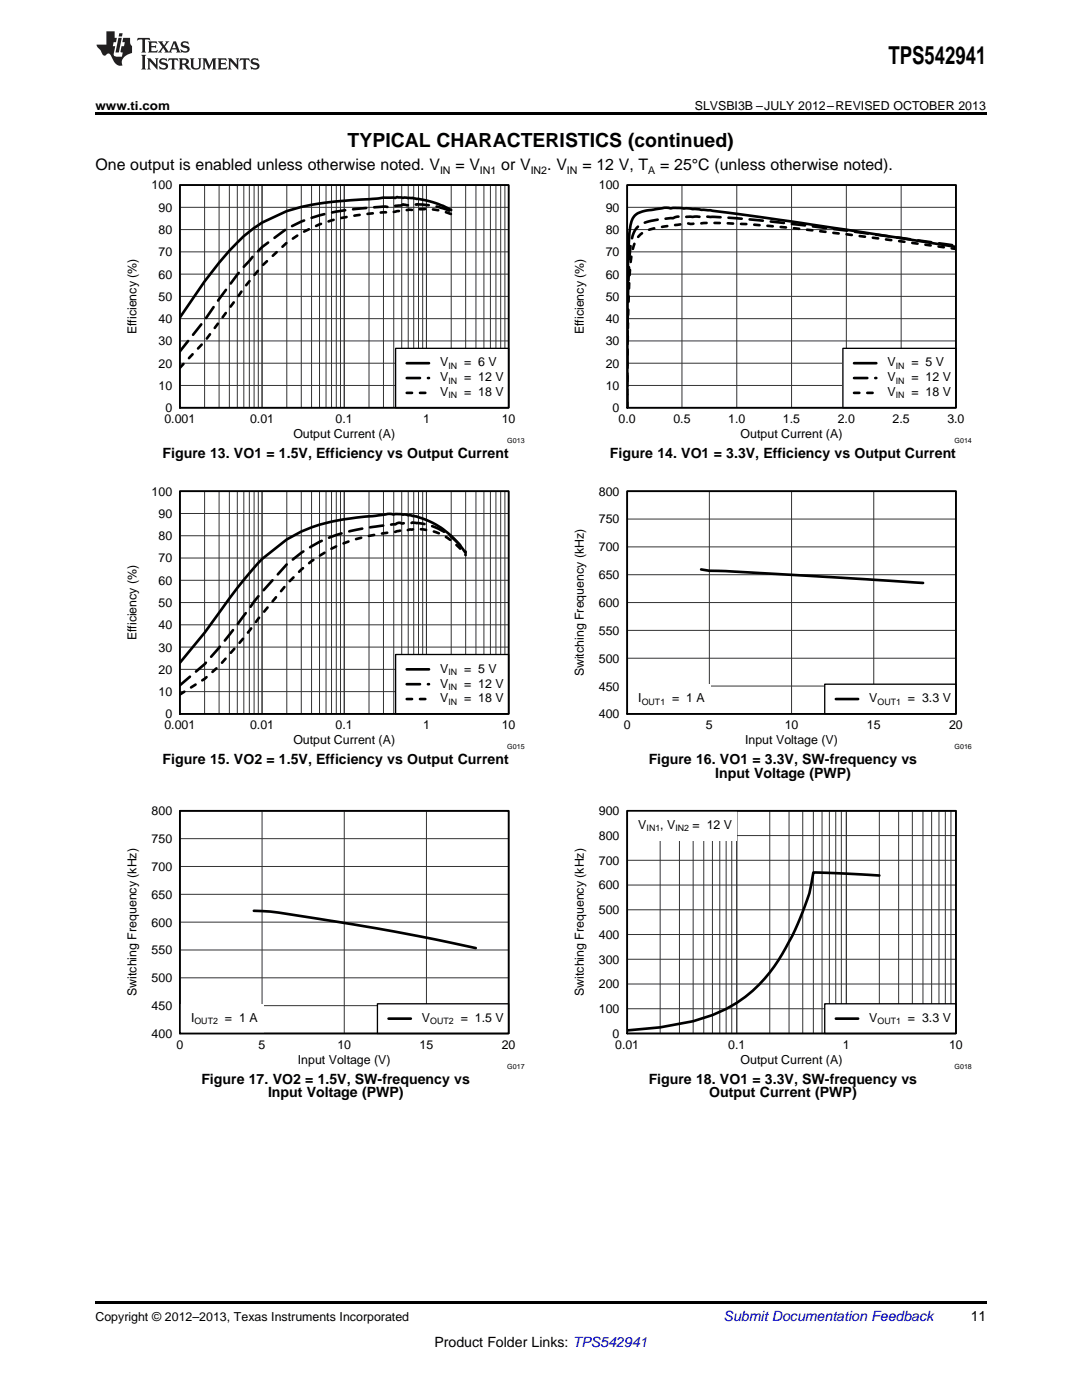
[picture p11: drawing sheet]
<svg xmlns="http://www.w3.org/2000/svg" width="216mm" height="279mm" viewBox="0 0 216 279" stroke-linecap="round" stroke-linejoin="round" font-family="sans-serif">
<path d="M19 259.7h177.8v.5h-177.8z" fill="#000"/>
<g fill="#fff">
<path d="M66.9 220.8h.3v.7h-.3z"/>
<path d="M156.1 220.8h.4v.7h-.4z"/>
</g>
<path d="M35.9 161.8h65.6v44.5h-65.6z" fill="none" stroke="#000" stroke-width=".26"/>
<path d="M35.9 161.8h65.6v44.5h-65.6zM35.9 178.5h65.6M35.9 172.9h65.6M35.9 167.4h65.6M52.3 161.8v44.5M68.7 161.8v44.5M85.1 161.8v44.5M35.9 195.1h65.6M35.9 189.6h65.6M35.9 184h65.6M35.9 200.7h65.6" fill="none" stroke="#333" stroke-width=".2"/>
<path d="M50.7 181.8a106.7 106.7 0 0 1 13.1 1.6 462.7 462.7 0 0 1 31.1 5.8" fill="none" stroke="#000" stroke-width=".53"/>
<path d="M75.3 200.3h26.2v6h-26.2z" fill="#fff"/>
<path d="M75.3 200.3h26.2v6h-26.2z" fill="none" stroke="#000" stroke-width=".26"/>
<path d="M77.5 203.3h4.5" fill="none" stroke="#000" stroke-width=".53"/>
<path d="M35.9 200.3h16.6v6h-16.6z" fill="#fff"/>
<path d="M35.9 161.8h65.6v44.5h-65.6z" fill="none" stroke="#000" stroke-width=".35"/>
<path d="M125.1 161.8h65.6v44.5h-65.6z" fill="none" stroke="#000" stroke-width=".26"/>
<g fill="none" stroke="#333" stroke-width=".2">
<path d="M125.1 161.8h65.6v44.5h-65.6zM125.1 176.6h65.6M125.1 171.7h65.6M125.1 166.8h65.6M131.7 161.8v44.5M135.6 161.8v44.5M138.3 161.8v44.5M140.4 161.8v44.5M142.2 161.8v44.5M143.6 161.8v44.5M144.9 161.8v44.5M146 161.8v44.5"/>
<path d="M147 161.8v44.5M153.6 161.8v44.5M157.4 161.8v44.5M160.2 161.8v44.5M162.3 161.8v44.5M164 161.8v44.5M165.5 161.8v44.5M166.8 161.8v44.5M167.9 161.8v44.5M168.9 161.8v44.5M175.5 161.8v44.5M179.3 161.8v44.5"/>
<path d="M182 161.8v44.5M184.2 161.8v44.5M185.9 161.8v44.5M187.4 161.8v44.5M188.6 161.8v44.5M189.7 161.8v44.5M125.1 196.4h65.6M125.1 191.4h65.6M125.1 186.5h65.6M125.1 181.6h65.6M125.1 201.3h65.6"/>
</g>
<path d="M175.5 174.7l-13.2-.6a36.3 36.3 0 0 1-3.1 10.3 36.8 36.8 0 0 1-10.5 14.5 28 28 0 0 1-10.4 4.9l-6.6 1.2-6.6 .6" fill="none" stroke="#000" stroke-width=".53"/>
<path d="M164.6 200.3h26.1v6h-26.1z" fill="#fff"/>
<path d="M164.6 200.3h26.1v6h-26.1z" fill="none" stroke="#000" stroke-width=".26"/>
<path d="M166.8 203.3h4.4" fill="none" stroke="#000" stroke-width=".53"/>
<path d="M125.1 161.8h22v5.9h-22z" fill="#fff"/>
<path d="M125.1 161.8h65.6v44.5h-65.6z" fill="none" stroke="#000" stroke-width=".35"/>
<g fill="#fff">
<path d="M156.1 157h.4v.7h-.4z"/>
<path d="M66.9 154.3h.3v.7h-.3z"/>
</g>
<path d="M35.9 98h65.6v44.5h-65.6z" fill="none" stroke="#000" stroke-width=".26"/>
<g fill="none" stroke="#333" stroke-width=".2">
<path d="M35.9 98h65.6v44.5h-65.6zM40.8 98v44.5M43.7 98v44.5M45.8 98v44.5M47.4 98v44.5M48.7 98v44.5M49.8 98v44.5M50.7 98v44.5M51.5 98v44.5M52.3 98v44.5M57.2 98v44.5M60.1 98v44.5"/>
<path d="M62.2 98v44.5M63.8 98v44.5M65.1 98v44.5M66.2 98v44.5M67.1 98v44.5M67.9 98v44.5M68.7 98v44.5M73.6 98v44.5M76.5 98v44.5M78.6 98v44.5M80.2 98v44.5M81.5 98v44.5"/>
<path d="M82.6 98v44.5M83.5 98v44.5M84.3 98v44.5M85.1 98v44.5M90 98v44.5M92.9 98v44.5M95 98v44.5M96.6 98v44.5M97.9 98v44.5M99 98v44.5M99.9 98v44.5M100.7 98v44.5"/>
<path d="M35.9 115.8h65.6M35.9 111.4h65.6M35.9 106.9h65.6M35.9 102.5h65.6M35.9 138h65.6M35.9 133.6h65.6M35.9 129.1h65.6M35.9 124.7h65.6M35.9 120.3h65.6"/>
</g>
<path d="M92.9 110.4a17.1 17.1 0 0 0-10.4-7.4l-2.7-.4-1.3 .1-.7-.2-.9 .2a88.3 88.3 0 0 0-13.1 2l-3.7 1.4-2.9 1.6-4.9 3.9-4.9 5.7-6.6 9-4.9 6" fill="none" stroke="#000" stroke-width=".53"/>
<path d="M35.9 136.8l4.9-4.3a174.6 174.6 0 0 0 10.7-13.5l5.7-6.4a28.4 28.4 0 0 1 14.8-7.1l6.2-.8a1.69 1.69 0 0 0 1.3-.4l.9 .2 .5-.1a13.2 13.2 0 0 1 12 5.7" fill="none" stroke="#000" stroke-width=".53" stroke-dasharray="2.6 1.6"/>
<path d="M35.9 138.6l4.9-3.1 2.9-2.6 5-5.6 2.8-3.8a59.6 59.6 0 0 1 10.7-11.5 31.1 31.1 0 0 1 14.7-5.6l2.3-.4a4.2 4.2 0 0 1 2.2-.2 11.5 11.5 0 0 1 11.5 5" fill="none" stroke="#000" stroke-width=".53" stroke-dasharray="1.1 1.6"/>
<path d="M78.9 130.6h22.6v11.9h-22.6z" fill="#fff"/>
<path d="M125.1 98h65.6v44.5h-65.6zM78.9 130.6h22.6v11.9h-22.6z" fill="none" stroke="#000" stroke-width=".26"/>
<path d="M139.9 113.6l1.6 .3 16.4 .8 26.3 1.6M81.2 133.6h4.4" fill="none" stroke="#000" stroke-width=".53"/>
<path d="M81.2 136.5h4.4" fill="none" stroke="#000" stroke-width=".53" stroke-dasharray="2.6 1.6"/>
<path d="M81.2 139.5h4.4" fill="none" stroke="#000" stroke-width=".53" stroke-dasharray="1.1 1.6"/>
<path d="M35.9 98h65.6v44.5h-65.6z" fill="none" stroke="#000" stroke-width=".35"/>
<path d="M125.1 98h65.6v44.5h-65.6zM141.5 98v44.5M157.9 98v44.5M174.3 98v44.5M125.1 114.7h65.6M125.1 109.1h65.6M125.1 103.6h65.6M125.1 136.9h65.6M125.1 131.4h65.6M125.1 125.8h65.6M125.1 120.3h65.6" fill="none" stroke="#333" stroke-width=".2"/>
<path d="M164.6 136.5h26.1v6h-26.1z" fill="#fff"/>
<path d="M164.6 136.5h26.1v6h-26.1z" fill="none" stroke="#000" stroke-width=".26"/>
<path d="M166.8 139.5h4.4" fill="none" stroke="#000" stroke-width=".53"/>
<path d="M125.1 136.5h16.7v6h-16.7z" fill="#fff"/>
<path d="M125.1 98h65.6v44.5h-65.6z" fill="none" stroke="#000" stroke-width=".35"/>
<g fill="#fff">
<path d="M66.9 93.2h.3v.7h-.3z"/>
<path d="M156.1 93.2h.4v.7h-.4z"/>
</g>
<path d="M35.9 36.9h65.6v44.5h-65.6z" fill="none" stroke="#000" stroke-width=".26"/>
<g fill="none" stroke="#333" stroke-width=".2">
<path d="M35.9 36.9h65.6v44.5h-65.6zM40.8 36.9v44.5M43.7 36.9v44.5M45.8 36.9v44.5M47.4 36.9v44.5M48.7 36.9v44.5M49.8 36.9v44.5M50.7 36.9v44.5M51.5 36.9v44.5M52.3 36.9v44.5M57.2 36.9v44.5M60.1 36.9v44.5"/>
<path d="M62.2 36.9v44.5M63.8 36.9v44.5M65.1 36.9v44.5M66.2 36.9v44.5M67.1 36.9v44.5M67.9 36.9v44.5M68.7 36.9v44.5M73.6 36.9v44.5M76.5 36.9v44.5M78.6 36.9v44.5M80.2 36.9v44.5M81.5 36.9v44.5"/>
<path d="M82.6 36.9v44.5M83.5 36.9v44.5M84.3 36.9v44.5M85.1 36.9v44.5M90 36.9v44.5M92.9 36.9v44.5M95 36.9v44.5M96.6 36.9v44.5M97.9 36.9v44.5M99 36.9v44.5M99.9 36.9v44.5M100.7 36.9v44.5"/>
<path d="M35.9 59.2h65.6M35.9 54.7h65.6M35.9 50.3h65.6M35.9 45.8h65.6M35.9 41.4h65.6M35.9 76.9h65.6M35.9 72.5h65.6M35.9 68h65.6M35.9 63.6h65.6"/>
</g>
<path d="M90 41.9a21.6 21.6 0 0 0-9.9-2.5l-.9-.1-.3 .2-2.4-.1-6.5 .6a57.6 57.6 0 0 0-12.8 2.1l-4.9 2.3-1.6 1.1a47.2 47.2 0 0 0-9.9 10.7l-4.9 7.2" fill="none" stroke="#000" stroke-width=".53"/>
<path d="M35.9 70.1l4.9-6.2 2.9-4.2a70.7 70.7 0 0 1 8.6-10.4l4.9-3.7a38.1 38.1 0 0 1 15.7-4.1l3.6-.3 .9 .1 2.7-.3 .3-.2 .8 .2a15.5 15.5 0 0 1 6.3 .3l2.5 .9" fill="none" stroke="#000" stroke-width=".53" stroke-dasharray="2.6 1.6"/>
<path d="M35.9 73.4l4.9-5.2 7.9-10.7 3.6-4.5 4.9-4.6a30.9 30.9 0 0 1 15.7-5.7l3.6-.3h.9l.8-.2 3.9-.3a15.3 15.3 0 0 1 7.9 .8" fill="none" stroke="#000" stroke-width=".53" stroke-dasharray="1.1 1.6"/>
<path d="M78.9 69.5h22.6v11.9h-22.6z" fill="#fff"/>
<path d="M125.1 36.9h65.6v44.5h-65.6zM78.9 69.5h22.6v11.9h-22.6z" fill="none" stroke="#000" stroke-width=".26"/>
<path d="M190.7 49.3l-30.6-4.8a346.4 346.4 0 0 0-21.4-2.8l-3.5-.2a24.3 24.3 0 0 0-7.9 1l-.6 .5a3.5 3.5 0 0 0-.9 2 196.8 196.8 0 0 0-.6 20.2l-.1 16.2M81.2 72.5h4.4" fill="none" stroke="#000" stroke-width=".53"/>
<path d="M81.2 75.4h4.4M125.1 81.4l.2-23.5a60.3 60.3 0 0 1 .7-10 4.2 4.2 0 0 1 4-3.8l4.3-.5a1.84 1.84 0 0 1 1.7-.2l1.8-.2a157.8 157.8 0 0 1 22.3 1.7l30.6 4.1" fill="none" stroke="#000" stroke-width=".53" stroke-dasharray="2.6 1.6"/>
<path d="M81.2 78.4h4.4M125.1 81.4l.2-19a78.5 78.5 0 0 1 .9-12.6 4.9 4.9 0 0 1 4.6-4.3l3.9-.6a9.6 9.6 0 0 1 3.5-.2l1.7-.1a161.5 161.5 0 0 1 24.6 1.6l26.2 3.5" fill="none" stroke="#000" stroke-width=".53" stroke-dasharray="1.1 1.6"/>
<path d="M35.9 36.9h65.6v44.5h-65.6z" fill="none" stroke="#000" stroke-width=".35"/>
<g fill="none" stroke="#333" stroke-width=".2">
<path d="M125.1 36.9h65.6v44.5h-65.6zM136.1 36.9v44.5M147 36.9v44.5M157.9 36.9v44.5M168.9 36.9v44.5M179.8 36.9v44.5M125.1 59.2h65.6M125.1 54.7h65.6M125.1 50.3h65.6M125.1 45.8h65.6M125.1 41.4h65.6M125.1 76.9h65.6"/>
<path d="M125.1 72.5h65.6M125.1 68h65.6M125.1 63.6h65.6"/>
</g>
<path d="M168.2 69.5h22.5v11.9h-22.5z" fill="#fff"/>
<path d="M168.2 69.5h22.5v11.9h-22.5z" fill="none" stroke="#000" stroke-width=".26"/>
<path d="M170.4 72.5h4.5" fill="none" stroke="#000" stroke-width=".53"/>
<path d="M170.4 75.4h4.5" fill="none" stroke="#000" stroke-width=".53" stroke-dasharray="2.6 1.6"/>
<path d="M170.4 78.4h4.5" fill="none" stroke="#000" stroke-width=".53" stroke-dasharray="1.1 1.6"/>
<path d="M125.1 36.9h65.6v44.5h-65.6z" fill="none" stroke="#000" stroke-width=".35"/>
<path d="M19 22.5h177.8v.5h-177.8z" fill="#000"/>
<g fill="#231f20">
<path d="M27.5 7.6l-.1 .5 .4-.2h.6v.1v2.1l-.2 .4h1l-.3-.4v-2.1l.1-.1h.5l.5 .2-.2-.5zM29.5 8.3l.2 .3v1.5l-.2 .4h1.8l.2-.6a1.04 1.04 0 0 1-1.3 .2v-.7h.6l.3 .2v-.6l-.3 .2h-.6v-.6l.8-.1 .4 .3-.2-.5zM31.5 8.3l.9 1.1-.9 1.1h.8l-.2-.2 .5-.7 .4 .7-.2 .2h1.5l-.1-.2 .1-.4h.9l.1 .4-.2 .2h1l-.3-.3-.7-1.9h-.5l-.9 2-.8-1 .9-1h-.8l.1 .3-.3 .5-.4-.6 .2-.2zM34.7 8.6l.4 1h-.7zM36.3 8.4a.63 .63 0 0 0-.2 .7 .63 .63 0 0 0 .6 .4l.6 .2 .1 .2a.75 .75 0 0 1-.7 .4 .75 .75 0 0 1-.6-.5l.1 .7 .1-.1a1.11 1.11 0 0 0 1.5-.6 1.13 1.13 0 0 0-1.2-.8l-.1-.4a1.04 1.04 0 0 1 1.2 .2l-.2-.5-.1 .1-.5-.2zM28.2 10.9l.2 .4v2.2l-.2 .4h1l-.3-.4v-2.2l.3-.4zM29.3 11.6l.3 .4v1.5l-.3 .4h.8l-.2-.4v-1.3l1.5 1.7v-1.9l.2-.4h-.7l.2 .4v.9l-1.1-1.3zM32 11.8a.62 .62 0 0 0-.2 .7 .62 .62 0 0 0 .6 .4l.6 .1 .1 .3a.76 .76 0 0 1-.7 .3 .76 .76 0 0 1-.6-.4l.1 .7 .1-.1a1.11 1.11 0 0 0 1.5-.6 1.13 1.13 0 0 0-1.2-.8l-.1-.4a1.04 1.04 0 0 1 1.2 .2l-.2-.6-.1 .1-.5-.1zM33.7 11.6l-.2 .6a.61 .61 0 0 1 .8-.3v1.6l-.2 .4h.9l-.2-.4v-1.6a.63 .63 0 0 1 .8 .3l-.2-.6zM35.6 11.6l.3 .4v1.5l-.3 .4h1l-.2-.2v-.8l.5 .2a.76 .76 0 0 0 1.2 .7l-1-1a.58 .58 0 0 0 .6-.5 .58 .58 0 0 0-.5-.6zM36.4 11.9h.1a.45 .45 0 0 1 .5 .1 .45 .45 0 0 1 .1 .5l-.7 .2zM37.9 11.6l.2 .2a2.17 2.17 0 0 0 .3 1.9 .99 .99 0 0 0 1.6-.6v-1.1l.2-.4h-.7l.2 .2a1.92 1.92 0 0 1-.2 1.8 .6 .6 0 0 1-.9-.5v-1.1l.2-.4zM40.4 11.6l.2 .4v1.5l-.2 .4h.7l-.2-.4v-1.4l.8 1.8 .8-1.8v1.4l-.2 .4h.9l-.2-.4v-1.5l.2-.4h-.8l-.6 1.5-.6-1.5zM43.4 11.6l.2 .4v1.5l-.2 .4h1.8l.2-.6a1.04 1.04 0 0 1-1.3 .1v-.6h.5l.4 .2v-.6l-.4 .2h-.5v-.7h.8l.3 .3-.1-.6zM45.5 11.6l.2 .4v1.5l-.2 .4h.7l-.2-.4v-1.3l1.5 1.7v-1.9l.2-.4h-.7l.2 .4v.9l-1.1-1.3zM47.9 11.6l-.1 .6a.61 .61 0 0 1 .8-.3v1.6l-.3 .4h1l-.3-.4 .1-1.6a.63 .63 0 0 1 .7 .3l-.1-.6zM50.2 11.8a.62 .62 0 0 0-.2 .7 .62 .62 0 0 0 .6 .4l.6 .1 .2 .3a.76 .76 0 0 1-.8 .3 .76 .76 0 0 1-.6-.4l.1 .7 .2-.1a1.11 1.11 0 0 0 1.5-.6 1.13 1.13 0 0 0-1.3-.8l-.1-.4a1.04 1.04 0 0 1 1.2 .2l-.1-.6-.2 .1-.5-.1z"/>
<path d="M21.2 6.3v2.6h-1.9l.1 .4 .7 .9a.91 .91 0 0 0 1 .8 .56 .56 0 0 1 .5-.3 .56 .56 0 0 1 .5 .3l.4 .8a1.53 1.53 0 0 0 1.9 1.2 1.54 1.54 0 0 1 1-2.1l.9-.3v-1.4a1.52 1.52 0 0 1-.3-1.6h-1.4l-.2 .8h.5l-.2 .8h-.4l-.2 1v.2l.4 .1-.2 .8a1.93 1.93 0 0 1-1.6-.3l.3-1.8h-.5l.2-.8h.4l.2-.8h-.4v-1.3zM23.6 7.6l-.6 2.9h.7l.6-2.9zM23.8 6.6l-.1 .7h.6l.2-.7z"/>
</g>
<text font-size="4.9" x="177.3" y="12.8">TPS542941</text>
<text font-size="3.9" x="69.4" y="29.3">TYPICAL CHARACTERISTICS (continued)</text>
<g font-size="3.2">
<text x="19" y="34">One output is enabled unless otherwise noted. V</text>
<text x="90.9" y="34">= V</text>
<text x="100" y="34">or V</text>
<text x="109.2" y="34">. V</text>
<text x="116.2" y="34">= 12 V, T</text>
<text x="131.7" y="34">= 25°C (unless otherwise noted).</text>
</g>
<g font-size="2.8">
<text x="32.5" y="91.4">Figure 13. VO1 = 1.5V, Efficiency vs Output Current</text>
<text x="121.7" y="91.4">Figure 14. VO1 = 3.3V, Efficiency vs Output Current</text>
<text x="32.5" y="152.5">Figure 15. VO2 = 1.5V, Efficiency vs Output Current</text>
<text x="129.4" y="152.5">Figure 16. VO1 = 3.3V, SW-frequency vs</text>
<text x="142.7" y="155.2">Input Voltage (PWP)</text>
<text x="40.2" y="216.3">Figure 17. VO2 = 1.5V, SW-frequency vs</text>
<text x="53.5" y="219">Input Voltage (PWP)</text>
<text x="129.4" y="216.3">Figure 18. VO1 = 3.3V, SW-frequency vs</text>
<text x="141.5" y="219">Output Current (PWP)</text>
<text x="193.7" y="263.6">11</text>
<text x="86.7" y="268.9">Product Folder Links: TPS542941</text>
</g>
<text font-size="2.8" fill="#0000c8" x="144.4" y="263.6">Submit Documentation Feedback</text>
<g font-size="2.5">
<text x="19" y="21.9">www.ti.com</text>
<text x="138.6" y="21.9">SLVSBI3B –JULY 2012–REVISED OCTOBER 2013</text>
<text x="30.2" y="37.8">100</text>
<text x="119.5" y="37.8">100</text>
<text x="31.6" y="46.7">80</text>
<text x="31.6" y="42.3">90</text>
<text x="120.9" y="46.7">80</text>
<text x="120.9" y="42.3">90</text>
<text x="31.6" y="51.1">70</text>
<text x="120.9" y="51.1">70</text>
<text x="31.6" y="55.6">60</text>
<text x="120.9" y="55.6">60</text>
<text x="31.6" y="64.5">40</text>
<text x="31.6" y="60">50</text>
<text x="120.9" y="64.5">40</text>
<text x="120.9" y="60">50</text>
<text x="27.3" y="66.7" transform="rotate(-90 27.3 66.7)">Efficiency (%)</text>
<text x="31.6" y="68.9">30</text>
<text x="116.5" y="66.7" transform="rotate(-90 116.5 66.7)">Efficiency (%)</text>
<text x="120.9" y="68.9">30</text>
<text x="31.6" y="77.8">10</text>
<text x="31.6" y="73.4">20</text>
<text x="87.8" y="73.1">V</text>
<text x="87.8" y="76.1">V</text>
<text x="92.6" y="73.1">= 6 V</text>
<text x="92.6" y="76.1">= 12 V</text>
<text x="120.9" y="77.8">10</text>
<text x="120.9" y="73.4">20</text>
<text x="177.1" y="73.1">V</text>
<text x="177.1" y="76.1">V</text>
<text x="181.9" y="73.1">= 5 V</text>
<text x="181.9" y="76.1">= 12 V</text>
<text x="33" y="82.3">0</text>
<text x="87.8" y="79.1">V</text>
<text x="92.6" y="79.1">= 18 V</text>
<text x="122.2" y="82.3">0</text>
<text x="177.1" y="79.1">V</text>
<text x="181.9" y="79.1">= 18 V</text>
<text x="32.8" y="84.4">0.001</text>
<text x="49.9" y="84.4">0.01</text>
<text x="58.5" y="87.5">Output Current (A)</text>
<text x="67" y="84.4">0.1</text>
<text x="84.4" y="84.4">1</text>
<text x="100.1" y="84.4">10</text>
<text x="123.4" y="84.4">0.0</text>
<text x="134.4" y="84.4">0.5</text>
<text x="145.3" y="84.4">1.0</text>
<text x="147.8" y="87.5">Output Current (A)</text>
<text x="156.2" y="84.4">1.5</text>
<text x="167.2" y="84.4">2.0</text>
<text x="178.1" y="84.4">2.5</text>
<text x="189" y="84.4">3.0</text>
<text x="30.2" y="98.9">100</text>
<text x="119.5" y="98.9">800</text>
<text x="31.6" y="107.8">80</text>
<text x="31.6" y="103.4">90</text>
<text x="119.5" y="104.5">750</text>
<text x="31.6" y="112.3">70</text>
<text x="119.5" y="110">700</text>
<text x="31.6" y="116.7">60</text>
<text x="119.5" y="115.6">650</text>
<text x="31.6" y="125.6">40</text>
<text x="31.6" y="121.1">50</text>
<text x="119.5" y="121.1">600</text>
<text x="27.3" y="127.8" transform="rotate(-90 27.3 127.8)">Efficiency (%)</text>
<text x="31.6" y="130">30</text>
<text x="119.5" y="126.7">550</text>
<text x="31.6" y="134.5">20</text>
<text x="87.8" y="134.2">V</text>
<text x="87.8" y="137.2">V</text>
<text x="92.6" y="134.2">= 5 V</text>
<text x="92.6" y="137.2">= 12 V</text>
<text x="116.5" y="135" transform="rotate(-90 116.5 135)">Switching Frequency (kHz)</text>
<text x="119.5" y="137.8">450</text>
<text x="119.5" y="132.2">500</text>
<text x="31.6" y="138.9">10</text>
<text x="33" y="143.4">0</text>
<text x="87.8" y="140.2">V</text>
<text x="92.6" y="140.2">= 18 V</text>
<text x="119.5" y="143.4">400</text>
<text x="127.4" y="140.2">I</text>
<text x="134.1" y="140.2">= 1 A</text>
<text x="173.5" y="140.2">V</text>
<text x="181.2" y="140.2">= 3.3 V</text>
<text x="32.8" y="145.5">0.001</text>
<text x="49.9" y="145.5">0.01</text>
<text x="58.5" y="148.6">Output Current (A)</text>
<text x="67" y="145.5">0.1</text>
<text x="84.4" y="145.5">1</text>
<text x="100.1" y="145.5">10</text>
<text x="124.5" y="145.5">0</text>
<text x="140.9" y="145.5">5</text>
<text x="148.7" y="148.6">Input Voltage (V)</text>
<text x="156.6" y="145.5">10</text>
<text x="173" y="145.5">15</text>
<text x="189.4" y="145.5">20</text>
<text x="30.2" y="162.7">800</text>
<text x="119.5" y="167.6">800</text>
<text x="119.5" y="162.7">900</text>
<text x="127.4" y="165.4">V</text>
<text x="131.8" y="165.4">, V</text>
<text x="138.2" y="165.4">= 12 V</text>
<text x="30.2" y="173.8">700</text>
<text x="30.2" y="168.3">750</text>
<text x="119.5" y="172.6">700</text>
<text x="30.2" y="179.4">650</text>
<text x="119.5" y="177.5">600</text>
<text x="30.2" y="184.9">600</text>
<text x="119.5" y="182.5">500</text>
<text x="30.2" y="190.5">550</text>
<text x="119.5" y="187.4">400</text>
<text x="30.2" y="196">500</text>
<text x="119.5" y="197.3">200</text>
<text x="119.5" y="192.3">300</text>
<text x="27.3" y="198.8" transform="rotate(-90 27.3 198.8)">Switching Frequency (kHz)</text>
<text x="30.2" y="201.6">450</text>
<text x="38.1" y="203.9">I</text>
<text x="44.9" y="203.9">= 1 A</text>
<text x="84.2" y="203.9">V</text>
<text x="91.9" y="203.9">= 1.5 V</text>
<text x="116.5" y="198.8" transform="rotate(-90 116.5 198.8)">Switching Frequency (kHz)</text>
<text x="119.5" y="202.2">100</text>
<text x="173.5" y="203.9">V</text>
<text x="181.2" y="203.9">= 3.3 V</text>
<text x="30.2" y="207.1">400</text>
<text x="35.2" y="209.3">0</text>
<text x="51.6" y="209.3">5</text>
<text x="67.3" y="209.3">10</text>
<text x="83.7" y="209.3">15</text>
<text x="100.1" y="209.3">20</text>
<text x="122.2" y="207.1">0</text>
<text x="122.7" y="209.3">0.01</text>
<text x="145.3" y="209.3">0.1</text>
<text x="168.2" y="209.3">1</text>
<text x="189.4" y="209.3">10</text>
<text x="59.4" y="212.4">Input Voltage (V)</text>
<text x="147.8" y="212.4">Output Current (A)</text>
<text x="19" y="263.6">Copyright © 2012–2013, Texas Instruments Incorporated</text>
</g>
<g font-size="2.1">
<text x="87.8" y="34.6">IN</text>
<text x="95.8" y="34.6">IN1</text>
<text x="105.9" y="34.6">IN2</text>
<text x="113.1" y="34.6">IN</text>
<text x="129.4" y="34.6">A</text>
</g>
<g font-size="1.8">
<text x="89.5" y="73.6">IN</text>
<text x="89.5" y="76.6">IN</text>
<text x="178.7" y="73.6">IN</text>
<text x="178.7" y="76.6">IN</text>
<text x="89.5" y="79.5">IN</text>
<text x="178.7" y="79.5">IN</text>
<text x="89.5" y="134.7">IN</text>
<text x="89.5" y="137.7">IN</text>
<text x="89.5" y="140.6">IN</text>
<text x="128.1" y="140.6">OUT1</text>
<text x="175.1" y="140.6">OUT1</text>
<text x="129" y="165.9">IN1</text>
<text x="134.8" y="165.9">IN2</text>
<text x="38.8" y="204.4">OUT2</text>
<text x="85.8" y="204.4">OUT2</text>
<text x="175.1" y="204.4">OUT1</text>
</g>
<g font-size="1.4">
<text x="101.2" y="88.4">G013</text>
<text x="190.5" y="88.4">G014</text>
<text x="101.2" y="149.5">G015</text>
<text x="190.5" y="149.5">G016</text>
<text x="101.2" y="213.3">G017</text>
<text x="190.5" y="213.3">G018</text>
</g>
</svg>
